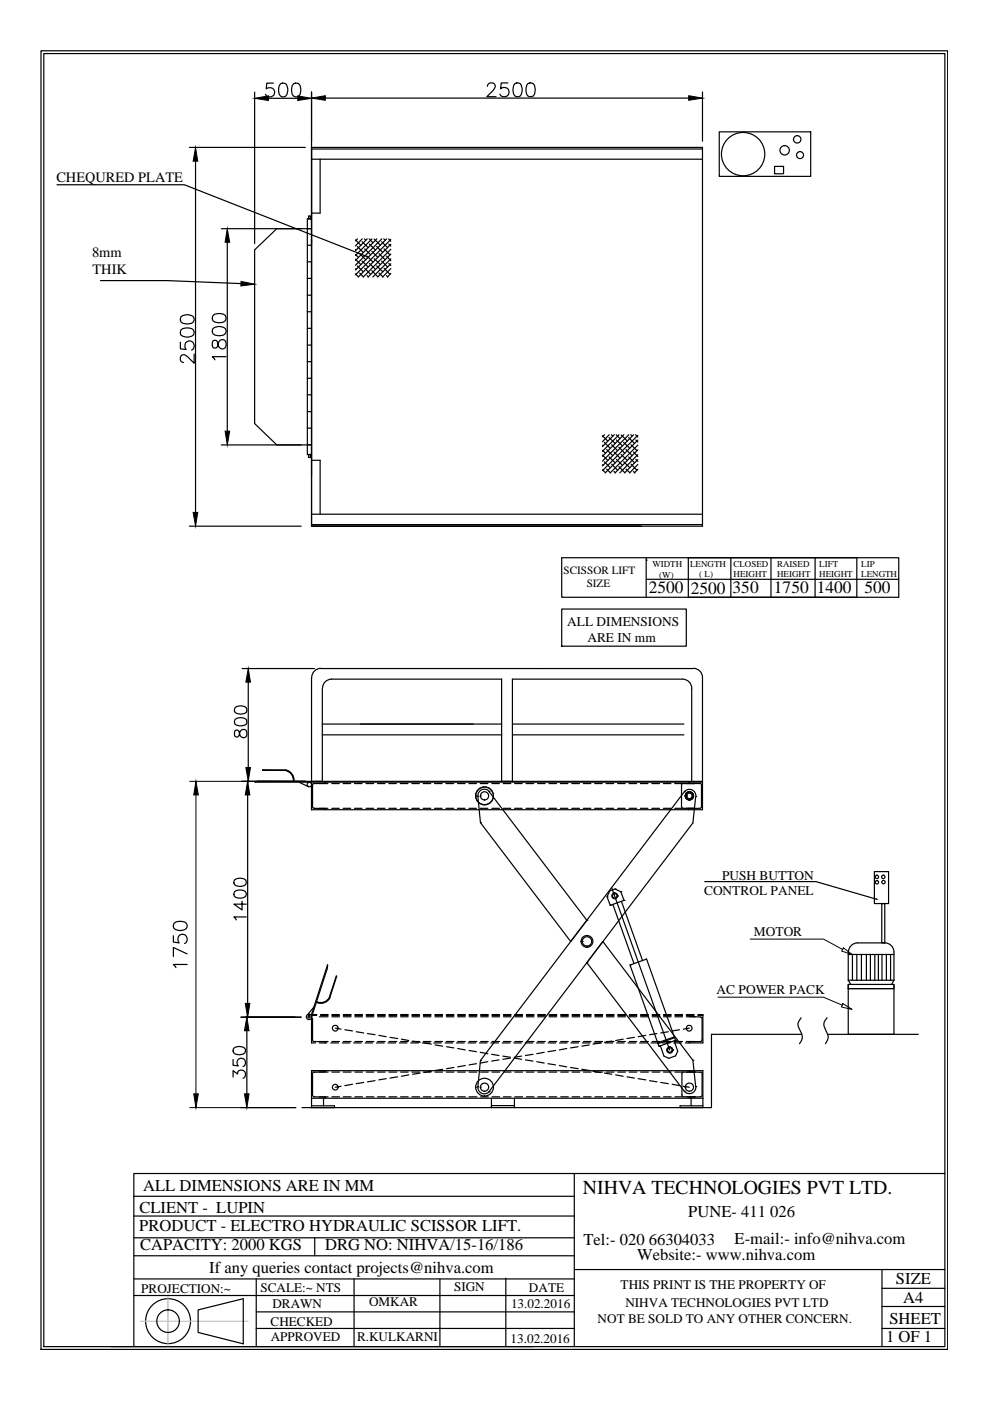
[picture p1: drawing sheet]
<svg xmlns="http://www.w3.org/2000/svg" width="210mm" height="297mm" viewBox="0 0 210 297" stroke-linecap="round" stroke-linejoin="round" font-family="sans-serif">
<!-- layer: 0 -->
<g fill="none" stroke="#000" stroke-width=".25">
<path d="M8.7 10.8h192.2v275.3h-192.2zM9.3 11.4h191v274.1h-191zM54 19.5v32.2M58 17.6h-1.4l-.2 1.3a1.03 1.03 0 0 1 1.6 0 1.03 1.03 0 0 1-.2 1.5 1.03 1.03 0 0 1-1.5-.4M59.5 17.8a.93 .93 0 0 1 1.3 .4 2.23 2.23 0 0 1-.2 2.2 .91 .91 0 0 1-1.4-.4 2.46 2.46 0 0 1 .3-2.2zM62.2 17.8a.98 .98 0 0 1 1.4 .4 2.4 2.4 0 0 1-.3 2.2 .93 .93 0 0 1-1.4-.4 2.46 2.46 0 0 1 .3-2.2zM66.1 19.5v92.1M103.3 18.3l.3-.6 .9-.1a.72 .72 0 0 1 .4 1.1l-1.7 1.8h2M107.7 17.6h-1.4l-.2 1.3a1.02 1.02 0 0 1 1.6 0 1.02 1.02 0 0 1-.2 1.5 1.02 1.02 0 0 1-1.5-.4M109.2 17.7a.93 .93 0 0 1 1.3 .4 2.32 2.32 0 0 1-.2 2.3 .97 .97 0 0 1-1.4-.4 2.5 2.5 0 0 1 .3-2.3zM111.9 17.7a.98 .98 0 0 1 1.4 .4 2.5 2.5 0 0 1-.3 2.3 .98 .98 0 0 1-1.4-.4 2.5 2.5 0 0 1 .3-2.3zM148.9 19.5v10.4"/>
<path d="M12.1 39.2h27l38.8 15.2M40.1 31.3h24.6M41.5 34.2v74.4M56.9 20.8h6.2M66.1 31.3h82.8v80.3h-82.8h69.8M66.1 33.8h82.8M66.1 31.6h82.8M67.9 33.8v11.4h-1.8M69 20.8h77M152.5 28h19.4v9.4h-19.4zM164.2 35.3h1.9v1.5h-1.9zM21.3 59.5h14.1l15.7 .6"/>
<path d="M46.9 48.5h17M48.2 51.4v40M65.2 48.5h.9h-7.4l-4.7 4.5v36.8l4.7 4.5h7.4M65.2 52h.9M65.2 55.5h.9M65.2 59h.9M65.4 45.8h.4v.6h-.4zM66.1 46.4h-.9v50h.9M75.4 58.1l.6 .6M75.4 57l.1 .1M75.4 55l1.1 1.1M75.4 53.9l.6 .7"/>
<path d="M75.4 52.9l.1 .1M75.4 50.9l1.1 1.1M75.7 56.4l1.3 1.2M75.7 52.3l1.3 1.2M75.8 50.6l-.4 .5M76.3 57.9l.8 .8M76.3 53.8l1.3 1.3M76.8 55.3l1.3 1.3M76.8 51.2l1.3 1.3M76.8 50.6l-1.4 1.5M77.3 50.6l.3 .3M77.3 56.9l1.3 1.3"/>
<path d="M77.3 52.8l1.3 1.2M77.8 58.4l.3 .3M77.8 54.3l1.3 1.3M77.9 50.6l-2.5 2.5M78.3 50.6l.8 .9M78.3 55.9l1.3 1.2M78.3 51.7l1.3 1.3M78.8 57.4l1.3 1.3M78.8 53.3l1.3 1.3M78.9 50.6l-3.5 3.6M79.3 54.8l1.4 1.3M79.3 50.7l1.4 1.3"/>
<path d="M79.9 56.4l1.3 1.2M79.9 52.3l1.3 1.2M79.9 50.6l-4.5 4.6M80.4 57.9l.8 .8M80.4 53.8l1.3 1.3M80.9 55.3l1.3 1.3M80.9 51.2l1.3 1.3M81 50.6l-5.6 5.6M81.4 50.6l.3 .3M81.4 56.9l1.3 1.3M81.4 52.8l1.3 1.2M81.9 58.4l.3 .3"/>
<path d="M81.9 54.3l1 1M82 50.6l-6.6 6.6M82.4 50.6l.5 .6M82.4 55.9l.5 .4M82.4 51.7l.5 .5M82.9 50.8l-7.5 7.5M82.9 51.8l-6.9 6.9M82.9 52.8l-5.9 5.9M82.9 53.9l-4.9 4.8M82.9 54.9l-3.8 3.8M82.9 55.9l-2.8 2.8M82.9 57l-1.8 1.7"/>
<path d="M82.9 58l-.8 .7M38.2 72.6v1.4l1.3 .1a1.04 1.04 0 0 1-.1-1.6 1.04 1.04 0 0 1 1.6 .2 1.04 1.04 0 0 1-.4 1.5M38.4 69.9a2.2 2.2 0 0 1 2.6 0 .88 .88 0 0 1-.4 1.4 2.3 2.3 0 0 1-2.2-.3l-.2-.4zM38.4 67.2a2.2 2.2 0 0 1 2.6 0 .91 .91 0 0 1-.4 1.4 2.46 2.46 0 0 1-2.2-.3l-.2-.4zM41.2 75.1v1.9l-1.4-1.4a.94 .94 0 0 0-1.3-.3 .98 .98 0 0 0 0 1.4l.4 .1M45.1 72.3a1.1 1.1 0 0 0 .3 1.5l.6-.1 .1-.3a1.24 1.24 0 0 1 1.3-1.4 1.02 1.02 0 0 1 .6 1.2 1.02 1.02 0 0 1-1 .8 1.41 1.41 0 0 1-.9-1.4 .6 .6 0 0 0-1-.3zM45.1 69.7a2.2 2.2 0 0 1 2.7 0 .91 .91 0 0 1-.4 1.3 2.46 2.46 0 0 1-2.3-.2l-.1-.4zM45.1 66.9a2.2 2.2 0 0 1 2.7 0 .93 .93 0 0 1-.4 1.4 2.46 2.46 0 0 1-2.3-.3l-.1-.4zM47.9 75.6h-2.9l.6 .7M65.2 62.6h.9M65.2 66.1h.9M65.2 69.6h.9"/>
<path d="M65.2 73.2h.9M65.2 76.7h.9M46.9 94.3h17M65.2 80.2h.9M65.2 83.7h.9M65.2 87.3h.9M65.2 90.8h.9M65.2 94.3h.9M65.4 96.4h.4v.6h-.4zM66.1 97.6h1.8v11.4M127.7 99.6l.7 .6M127.7 98.5l.2 .2"/>
<path d="M127.7 96.5l1.2 1.1M127.7 95.5l.7 .6M127.7 94.4l.2 .1M127.7 92.4l1.2 1.1M128.1 97.9l1.3 1.3M128.1 93.8l1.3 1.3M128.2 92.2l-.5 .4M128.6 99.5l.8 .8M128.6 95.3l1.3 1.3M129.1 96.9l1.3 1.2M129.1 92.8l1.3 1.2M129.2 92.2l-1.5 1.5"/>
<path d="M129.6 92.2l.3 .3M129.7 98.4l1.3 1.3M129.7 94.3l1.3 1.3M130.2 100l.3 .3M130.2 95.8l1.3 1.3M130.2 92.2l-2.5 2.5M130.7 92.2l.8 .8M130.7 97.4l1.3 1.3M130.7 93.3l1.3 1.2M131.2 98.9l1.3 1.3M131.2 94.8l1.3 1.3M131.2 92.2l-3.5 3.5"/>
<path d="M131.7 96.4l1.3 1.2M131.7 92.2l1.3 1.3M132.2 97.9l1.3 1.3M132.2 93.8l1.3 1.3M132.3 92.2l-4.6 4.5M132.7 99.5l.9 .8M132.7 95.3l1.3 1.3M133.3 96.9l1.2 1.2M133.3 92.8l1.2 1.2M133.3 92.2l-5.6 5.6M133.7 92.2l.3 .3M133.8 98.4l1.3 1.3"/>
<path d="M133.8 94.3l1.3 1.3M134.3 100l.3 .3M134.3 95.8l.9 1M134.3 92.2l-6.6 6.6M134.8 92.2l.4 .5M134.8 97.4l.4 .4M134.8 93.3l.4 .4M135.2 92.3l-7.5 7.5M135.2 93.3l-6.9 7M135.2 94.4l-5.8 5.9M135.2 95.4l-4.8 4.9M135.2 96.4l-3.8 3.9"/>
<path d="M135.2 97.5l-2.8 2.8M135.2 98.5l-1.7 1.8M135.2 99.5l-.7 .8M40.1 111.6h23.8M66.1 109h82.8M66.1 111.2h82.8M137 118.8h.1M137 118.3v8.3M145.9 118.3h44.7v8.3h-53.6M145.9 118.3v8.3M155 118.3v8.3M163.5 118.3v8.3"/>
<path d="M172.8 118.3v8.3M119.1 129.1h26.4v7.9h-26.4zM137 126.6h-17.9v-8.3h62.6v8.3M137 122.8h53.6M49.8 154.9a.94 .94 0 0 0 .3 1.4l.5-.2 .1-.2a1.09 1.09 0 0 1 1.1-1.2 .9 .9 0 0 1 .6 1 .9 .9 0 0 1-1 .7 1.22 1.22 0 0 1-.7-1.2 .5 .5 0 0 0-.9-.3zM49.8 152.5a1.99 1.99 0 0 1 2.4 0 .82 .82 0 0 1-.4 1.3 2.26 2.26 0 0 1-2-.2l-.1-.4zM49.8 150a1.99 1.99 0 0 1 2.4 0 .82 .82 0 0 1-.4 1.3 2.26 2.26 0 0 1-2-.2l-.1-.4zM51.3 141.7h15.4M52.6 144.6v18.1M68 141.7h79M68 141.7a1.93 1.93 0 0 0-1.9 1.9M68.3 145.9v19.8"/>
<path d="M68.3 153.5h38.1M68.3 155.8h38.1M68.4 145.9a1.93 1.93 0 0 1 1.9-1.9h36.1v21.7h2.2v-21.7h36.1a1.93 1.93 0 0 1 2 1.9v19.8M108.6 153.5h36.4M108.6 155.8h36.4M147 141.7a1.93 1.93 0 0 1 1.9 2v28h-82.8v-28M51.2 165.7h13.5M52.5 168.5v44.2M54 165.8h11.8l.2-.1v.4M60.4 163.3h-4.7v-.1l4.7 .1a2.2 2.2 0 0 1 1.9 2.4M60.4 163.4a2.05 2.05 0 0 1 1.8 2.2M60.5 163.2a2.18 2.18 0 0 1 1.8 2.4"/>
<path d="M63.4 165.8l2 1M66 165.7l-11.1-.1-.9 .1M66.1 165.8h82.8M66.1 165.7h82.8M66.3 171l.3 .3M66.3 166.5v4.5M66.6 171.4h2.2M67.7 171.4h1.8M67.7 166.1h1.8M68.9 171.4l.1 .1M69 165.8v.2M69 171.5v.2"/>
<path d="M69 165.9l-.2 .2h-2.2l-.3 .3M70.3 171.4h1.6M70.3 166.1h1.6M72.7 171.4h1.7M72.7 166.1h1.7M75.2 171.4h1.6M75.2 166.1h1.6M77.6 171.4h1.6M77.6 166.1h1.6M80 171.4h1.6M80 166.1h1.6M82.4 171.4h1.6"/>
<path d="M82.4 166.1h1.6M84.9 171.4h1.6M84.9 166.1h1.6M87.3 171.4h1.6M87.3 166.1h1.6M89.7 171.4h1.6M89.7 166.1h1.6M92.1 171.4h1.6M92.1 166.1h1.6M94.5 171.4h1.7M94.5 166.1h1.7M97 171.4h1.6"/>
<path d="M97 166.1h1.6M99.4 171.4h1.6M99.4 166.1h1.6M100.8 168.8h.1M101.3 168.8h.1M101.8 168.8h.1M101.8 171.4h1.6M101.8 166.1h1.6M101.9 174.4h.1M103.7 167.8l20.7 27.3-3.4 4.5-19.1-25.2-.6-5.6M103.7 167.8h.1M103.7 167.8a1.38 1.38 0 0 0-1.5-.4 1.38 1.38 0 0 0-.9 1.4"/>
<path d="M104.3 171.4h1.6M104.3 166.1h1.6M106.7 171.4h1.6M106.7 166.1h1.6M109.1 171.4h1.6M109.1 166.1h1.6M111.5 171.4h1.7M111.5 166.1h1.7M114 171.4h1.6M114 166.1h1.6M116.4 171.4h1.6M116.4 166.1h1.6"/>
<path d="M118.8 171.4h1.6M118.8 166.1h1.6M121.2 171.4h1.7M121.2 166.1h1.7M123.7 171.4h1.6M123.7 166.1h1.6M126.1 171.4h1.6M126.1 166.1h1.6M128.5 171.4h1.6M128.5 166.1h1.6M131 171.4h1.6M131 166.1h1.6"/>
<path d="M133.4 171.4h1.6M133.4 166.1h1.6M135.8 171.4h1.6M135.8 166.1h1.6M138.2 171.4h1.6M138.2 166.1h1.6M140.6 171.4h1.7M140.6 166.1h1.7M143.1 171.4h1.6M143.1 166.1h1.6M144.9 171.4h2.4M144.9 166.1h2.4"/>
<path d="M144.9 166.1l-.3 .2-.1 .2v4.5l.4 .4M145.1 167.9l-43.2 56.9-.6 5.6M145.1 167.9h.1M145.1 167.8a1.38 1.38 0 0 1 1.6-.3 1.38 1.38 0 0 1 .8 1.4M145.3 168.8h.1M145.5 168.8h.1M146 165.8l.2 .3M146.1 166.1h2.3M146.2 171.4l-.2 .3M147.5 168.9h.1M147.5 168.9l-.6 5.6-43.2 57M148.4 171.4h-2.3"/>
<path d="M148.5 166.1l.3 .3M148.7 166.5v4.5M148.8 171l-.3 .3M36.8 198.4v1.3l1.2 .2a1.04 1.04 0 0 1 0-1.6 1.04 1.04 0 0 1 1.5 .2 1.04 1.04 0 0 1-.4 1.5M36.9 195.8a2.2 2.2 0 0 1 2.6 0 .88 .88 0 0 1-.4 1.3 2.3 2.3 0 0 1-2.2-.2l-.1-.5zM49.7 189.1a1.99 1.99 0 0 1 2.4 0 .83 .83 0 0 1-.4 1.2 2.1 2.1 0 0 1-2-.3l-.1-.3zM49.7 186.6a1.99 1.99 0 0 1 2.4 0 .82 .82 0 0 1-.4 1.2 2.1 2.1 0 0 1-2-.2l-.1-.4zM51.3 191.1v1.8l-1.7-1.2h2.6M52.2 194.4h-2.6l.5 .6M123.2 199.6h.1M123.4 199.6h.1M124.4 195.1h.1"/>
<path d="M128.7 190.1h.1M129.3 188.9l1.1-.4 1.2 .6 .7 1.8-2.9 1.1-.7-1.9zM129.4 192h.1M129.7 188.2l12.3 34.4M129.9 191.7l4.5 12.6M130.4 188.5h.1M130.8 190h.1M130.9 190h.1M131.6 189.1h.1M131.8 191.1l4.4 12.6M132.3 190.9h.1M149.4 186.9h23.6l12.8 3.7"/>
<path d="M185.4 184.8h3v6.8h-3zM187 191.6h.6v8.3h-.6zM187.6 199.9h-5.8a1.93 1.93 0 0 0-1.9 1.9M187.6 199.9a1.93 1.93 0 0 1 1.9 1.9v6M39.7 204.5h-2.9l.5 .7M39.7 202.2l-2.9-1.3v1.9M51 215.7h12.9M52.3 218.5v13.4M66 215.3l3.4-10.7v.9l-3.3 10.2M66.1 215.1h1.1M66.3 215.9l.1 4.8 2.4 .2 .2 .2M66.6 213.5l-1.4 1.6"/>
<path d="M67.2 215.3h-1.1v5.8h.8M67.7 215.6h1.9M68 215.3h1.6M68 215.1h1.6M69.8 211.4l1.5-4.5-1.4 4.6a2.17 2.17 0 0 1-2.8 1M69.9 211.4a2.05 2.05 0 0 1-2.7 1M70 211.5a2.18 2.18 0 0 1-2.9 1M70.4 215.3h1.6M70.4 215.6h1.6M70.4 215.1h1.6M71.1 218l1.2 .2M72.8 215.3h1.6"/>
<path d="M72.8 215.6h1.6M72.8 215.1h1.6M73.1 218.3l1.6 .3M75.2 215.3h1.6M75.2 215.6h1.6M75.2 215.1h1.6M75.5 218.8l1.6 .2M77.7 215.3h1.6M77.7 215.6h1.6M77.7 215.1h1.6M77.9 219.1l1.6 .3M80.1 215.3h1.6"/>
<path d="M80.1 215.6h1.6M80.1 215.1h1.6M80.3 219.5l1.6 .3M82.5 215.3h1.6M82.5 215.6h1.6M82.5 215.1h1.6M82.7 219.9l1.6 .3M84.9 215.3h1.6M84.9 215.6h1.6M84.9 215.1h1.6M87.3 215.3h1.7M87.3 215.6h1.7"/>
<path d="M87.3 215.1h1.7M89.8 215.3h1.6M89.8 215.6h1.6M89.8 215.1h1.6M92.2 215.3h1.6M92.2 215.6h1.6M92.2 215.1h1.6M94.6 215.3h1.6M94.6 215.6h1.6M94.6 215.1h1.6M97 215.3h1.7M97 215.6h1.7"/>
<path d="M97 215.1h1.7M99.5 215.3h1.6M99.5 215.6h1.6M99.5 215.1h1.6M101.9 215.3h1.6M101.9 215.6h1.6M101.9 215.1h1.6M104.3 215.3h1.6M104.3 215.6h1.6M104.3 215.1h1.6M106.7 215.3h1.6M106.7 215.6h1.6"/>
<path d="M106.7 215.1h1.6M109.1 215.3h1.7M109.1 215.6h1.7M109.1 215.1h1.7M111.6 215.3h1.6M111.6 215.6h1.6M111.6 215.1h1.6M114 215.3h1.6M114 215.6h1.6M114 215.1h1.6M116.4 215.3h1.6M116.4 215.6h1.6"/>
<path d="M116.4 215.1h1.6M118.9 215.3h1.6M118.9 215.6h1.6M118.9 215.1h1.6M121.3 215.3h1.6M121.3 215.6h1.6M121.3 215.1h1.6M123.7 215.3h1.6M123.7 215.6h1.6M123.7 215.1h1.6M124.4 204.1h.1M126.1 215.3h1.7"/>
<path d="M126.1 215.6h1.7M126.1 215.1h1.7M128.6 215.3h1.6M128.6 215.6h1.6M128.6 215.1h1.6M131 215.3h1.6M131 215.6h1.6M131 215.1h1.6M133.4 215.3h1.6M133.4 215.6h1.6M133.4 215.1h1.6M133.6 204.6l3.5-1.3 6.1 17.3-3.5 1.2z"/>
<path d="M133.6 204.6h.1M134.5 219.9l-1.6 .3M135.8 215.3h1.7M135.8 215.6h1.7M135.8 215.1h1.7M136.9 219.5l-1.6 .3M138.3 215.3h1.6M138.3 215.6h1.6M138.3 215.1h1.6M139.3 219.1l-1.6 .3M140.7 215.3h1.6M140.7 215.6h1.6"/>
<path d="M140.7 215.1h1.6M141.7 218.8l-1.6 .2M143 219.9l-3.5 1.2M143.1 215.3h1.6M143.1 215.6h1.6M143.1 215.1h1.6M144.1 218.3l-1.6 .3M145.5 215.3h1.7M145.5 215.6h1.9M145.5 215.1h1.7M146.1 215.4l.2 .1 2.3 .1 .3 .3-.1 4.8-2.5 .2-.2 .2M146.1 218l-1.2 .2"/>
<path d="M148 215.1h1v6h-3.7M148 215.3h1M169.9 215.8a1.9 1.9 0 0 0-.3 2.7 2.11 2.11 0 0 1-.1 2.8M170 219.3h-19.2v15.5h-86.8M175.4 215.8a1.95 1.95 0 0 0-.3 2.7 2.05 2.05 0 0 1-.1 2.8M175.5 219.3h19.2M179.8 208.7v10.6h9.7v-10.6M179.8 208.7h9.7v.9h-9.7zM179.8 201.9v5.9M179.8 209.6h9.7M179.8 207.8l.6 .9M179.8 207.8h9.7"/>
<path d="M179.8 202.4h9.7M180.7 202.4v5.4M181.7 202.4v5.4M182.6 202.4v5.4M183.7 202.4v5.4M184.5 202.4v5.4M185.5 202.4v5.4M186.2 202.4v5.4M187 202.4v5.4M187.9 202.4v5.4M188.8 202.4v5.4M189.5 207.8l-.5 .9"/>
<path d="M49.4 228.4v-1.4l1 .7a.85 .85 0 0 1 1-.8 .85 .85 0 0 1 .6 1.1l-.1 .4-.4 .2M49.4 224.6v1.3l1.1 .1a.92 .92 0 0 1 0-1.4 .92 .92 0 0 1 1.4 .2 .92 .92 0 0 1-.4 1.3M49.5 222.3a1.99 1.99 0 0 1 2.4 0 .83 .83 0 0 1-.4 1.2 2.1 2.1 0 0 1-2-.3l-.1-.3zM51 234.8h11.7M66.1 232.8h82.9M66.1 232.8v-5.8h82.9v7.8M66.1 227h2.9v.1M66.1 232.8v2M66.1 234.5h4.8v.3M66.3 232.2l.3 .3M66.3 227.6v4.6M66.6 232.6h2.2"/>
<path d="M66.6 227.3l-.3 .3M67.7 232.6h1.9M67.7 227.3h1.9M67.7 221.1h1.6M67.7 220.8h1.9M68.6 232.8v1.7M68.9 232.6l.1 .1M69 232.7v.1M69 227.1l-.1 .2h-2.3M70.1 221.1h1.7M70.4 232.6h1.6M70.4 227.3h1.6"/>
<path d="M70.4 220.8h1.6M72.3 230.3l-1.2 .2M72.6 221.1h1.6M72.8 232.6h1.6M72.8 227.3h1.6M72.8 220.8h1.6M74.7 229.9l-1.6 .3M75 221.1h1.6M75.2 232.6h1.6M75.2 227.3h1.6M75.2 220.8h1.6M77.1 229.5l-1.6 .3"/>
<path d="M77.4 221.1h1.6M77.7 232.6h1.6M77.7 227.3h1.6M77.7 220.8h1.6M79.5 229.1l-1.6 .3M79.8 221.1h1.7M80.1 232.6h1.6M80.1 227.3h1.6M80.1 220.8h1.6M81.9 228.7l-1.6 .3M82.3 221.1h1.6M82.5 232.6h1.6"/>
<path d="M82.5 227.3h1.6M82.5 220.8h1.6M84.3 228.3l-1.6 .3M84.7 221.1h1.6M84.9 232.6h1.6M84.9 227.3h1.6M84.9 220.8h1.6M85.1 220.3l1.6 .3M86.7 227.9l-1.6 .3M87.1 221.1h1.6M87.3 232.6h1.7M87.3 227.3h1.7"/>
<path d="M87.3 220.8h1.7M87.5 220.7l1.6 .3M89.1 227.5l-1.6 .3M89.5 221.1h1.7M89.8 232.6h1.6M89.8 227.3h1.6M89.8 220.8h1.6M89.9 221.1l1.6 .3M91.5 227.1l-1.6 .3M92 221.1h1.6M92.2 232.6h1.6M92.2 227.3h1.6"/>
<path d="M92.2 220.8h1.6M92.3 221.5l1.6 .3M93.9 226.7l-1.6 .3M94.4 221.1h1.6M94.6 232.6h1.6M94.6 227.3h1.6M94.6 220.8h1.6M94.7 221.9l1.5 .3M96.2 226.3l-1.5 .3M96.8 221.1h1.6M97 232.6h1.7M97 227.3h1.7"/>
<path d="M97 220.8h1.7M97 222.3l1.7 .3M98.7 225.9l-1.7 .3M99.2 221.1h1.7M99.5 232.6h1.6M99.5 227.3h1.6M99.5 220.8h1.6M99.5 222.7l1.5 .3M100.8 230.5h.1M101 225.5l-1.5 .3M101.3 230.4h.1M101.3 230.4a1.38 1.38 0 0 0 .9 1.4 1.38 1.38 0 0 0 1.5-.4"/>
<path d="M101.7 221.1h1.6M101.8 230.5h.1M101.8 223.1l1.6 .3M101.9 224.8h.1M101.9 232.6h1.6M101.9 227.3h1.6M101.9 220.8h1.6M103.4 225.1l-1.6 .3M103.7 231.5h.1M104.1 221.1h1.6M104.2 232.8v2v-.4h4.9M104.2 223.5l1.6 .3"/>
<path d="M104.3 232.6h1.6M104.3 227.3h1.6M104.3 220.8h1.6M105.8 224.7l-1.6 .3M106.5 221.1h1.6M106.6 223.9l1.6 .3M106.7 232.6h1.6M106.7 227.3h1.6M106.7 220.8h1.6M108.2 224.3l-1.6 .3M108.9 221.1h1.6M109 224.3l1.6 .3"/>
<path d="M109.1 232.8v2M109.1 232.6h1.7M109.1 227.3h1.7M109.1 220.8h1.7M110.6 223.9l-1.6 .3M111.4 221.1h1.6M111.4 224.7l1.6 .3M111.6 232.6h1.6M111.6 227.3h1.6M111.6 220.8h1.6M113 223.5l-1.6 .3M113.8 221.1h1.6"/>
<path d="M113.8 225.1l1.6 .3M114 232.6h1.6M114 227.3h1.6M114 220.8h1.6M115.4 223.1l-1.6 .3M116.2 225.5l1.6 .3M116.2 221.1h1.6M116.4 232.6h1.6M116.4 227.3h1.6M116.4 220.8h1.6M117.8 222.7l-1.6 .3M118.6 225.9l1.6 .3"/>
<path d="M118.6 221.1h1.6M118.9 232.6h1.6M118.9 227.3h1.6M118.9 220.8h1.6M120.2 222.3l-1.6 .3M121 226.3l1.6 .3M121 221.1h1.7M121.3 232.6h1.6M121.3 227.3h1.6M121.3 220.8h1.6M122.6 221.9l-1.6 .3M123.4 226.7l1.5 .3"/>
<path d="M123.5 221.1h1.6M123.7 232.6h1.6M123.7 227.3h1.6M123.7 220.8h1.6M124.9 221.5l-1.5 .3M125.7 227.1l1.7 .3M125.9 221.1h1.6M126.1 232.6h1.7M126.1 227.3h1.7M126.1 220.8h1.7M127.4 221.1l-1.7 .3M128.2 227.5l1.5 .3"/>
<path d="M128.3 221.1h1.6M128.6 232.6h1.6M128.6 227.3h1.6M128.6 220.8h1.6M129.7 220.7l-1.5 .3M130.5 227.9l1.6 .3M130.7 221.1h1.6M131 232.6h1.6M131 227.3h1.6M131 220.8h1.6M132.1 220.3l-1.6 .3M132.9 228.3l1.6 .3"/>
<path d="M133.2 221.1h1.6M133.4 232.6h1.6M133.4 227.3h1.6M133.4 220.8h1.6M135.3 228.7l1.6 .3M135.6 221.1h1.6M135.8 232.6h1.7M135.8 227.3h1.7M135.8 220.8h1.7M137.7 229.1l1.6 .3M138 221.1h1.6M138.3 232.6h1.6"/>
<path d="M138.3 227.3h1.6M138.3 220.8h1.6M139.7 221.8h.1M140.1 229.5l1.6 .3M140.4 221.1h1.6M140.7 232.6h1.6M140.7 227.3h1.6M140.7 220.8h1.6M142.5 222.6h.1M142.5 229.9l1.6 .3M142.6 222.6h.1M142.8 221.1h1.7"/>
<path d="M142.9 220.7l.8 2.2-.5 1-1.4 .5-1-.5-.8-2.2M143 220l-3.5 1.3M143.1 232.6h1.6M143.1 227.3h1.6M143.1 220.8h1.6M143.2 220.6h.1M144.9 230.3l1.2 .2M145 227.3h2.4M145 227.3l-.4 .2v.2v4.7l.4 .2h2.4M145.1 231.4h.1M145.3 230.5h.1M145.5 220.8h1.9"/>
<path d="M146.1 227l.2 .3h2.3M146.3 232.6l-.2 .2M146.5 232.8v1.7M146.9 224.8h.1M147.5 230.4l-.6-5.6-19.1-25.2-3.4 4.5 20.7 27.3M147.5 230.4h.1M147.5 230.4a1.38 1.38 0 0 1-.8 1.4 1.38 1.38 0 0 1-1.6-.4M148.6 232.6h-2.3M148.6 227.3l.3 .3M148.9 227.6v4.6M148.9 232.2l-.3 .3M149 234.5h-4.8v.3"/>
<path d="M28.4 253.6v31.9M28.4 253.6h93.4M28.4 257.8h93.4M121.8 248.8h-93.4v4.8M121.8 248.8v36.7M121.8 248.8h78.5M28.4 274.7h93.4M28.4 271.2h93.4M28.4 266.2h93.4M28.4 262.4h93.4M42 277.7l9.6-2.3v9.5l-9.6-2.4zM54.3 271.2v14.3"/>
<path d="M54.3 278.1h67.5M66.7 262.4v3.8M75.1 271.2v14.3M93.3 271.2v14.3M107.2 271v14.3M121.8 269.2h78.5M187 269.2v16.3M187 277h13.3M187 273.1h13.3M23.6 285.5h89.4M54.3 281.7h67.5M187 281.7h13.3"/>
<circle cx="157.6" cy="32.7" r="4.6"/>
<circle cx="166.4" cy="31.9" r=".99"/>
<circle cx="169" cy="29.5" r=".78"/>
<circle cx="169.6" cy="32.9" r=".74"/>
<circle cx="65.6" cy="166.3" r=".49"/>
<circle cx="102.7" cy="168.7" r="1.88"/>
<circle cx="102.7" cy="168.7" r=".87"/>
<circle cx="146.2" cy="168.7" r=".61"/>
<circle cx="146.2" cy="168.7" r=".87"/>
<circle cx="124.5" cy="199.6" r="1.25"/>
<circle cx="124.5" cy="199.6" r=".99"/>
<circle cx="130.3" cy="189.9" r=".61"/>
<circle cx="130.3" cy="189.9" r=".49"/>
<circle cx="185.9" cy="187.1" r=".36"/>
<circle cx="185.9" cy="185.9" r=".36"/>
<circle cx="187.3" cy="185.9" r=".36"/>
<circle cx="187.3" cy="187" r=".36"/>
<circle cx="65.5" cy="215.6" r=".57"/>
<circle cx="65.5" cy="215.6" r=".23"/>
<circle cx="71.1" cy="218" r=".61"/>
<circle cx="146.1" cy="218" r=".63"/>
<circle cx="71.1" cy="230.5" r=".6"/>
<circle cx="102.7" cy="230.5" r="1.88"/>
<circle cx="102.7" cy="230.5" r=".87"/>
<circle cx="142" cy="222.6" r=".61"/>
<circle cx="142" cy="222.6" r=".49"/>
<circle cx="146.2" cy="230.5" r=".87"/>
<circle cx="35.6" cy="280.1" r="2.39"/>
<circle cx="35.6" cy="280.1" r="4.8"/>
</g>
<g fill="#000" stroke="#000" stroke-width=".21">
<path d="M41.5 31.3l.4 2.9h-.9zM54 20.8l2.9-.5v1zM63.1 20.3l3 .5-3 .5zM66.1 20.8l2.9-.5v1zM146 20.3l2.9 .5-2.9 .5zM48.2 48.5l.5 2.9h-1zM51.1 59.7l2.9 .6-2.9 .3zM47.7 91.4h1l-.5 2.9zM41 108.6h.9l-.4 3zM52.6 141.7l.5 2.9h-1zM41.5 165.7l.6 2.8h-1zM52.5 165.7l.5 2.8h-1z"/>
<path d="M52.1 162.7h1l-.5 3zM52.3 215.7l.5 2.8h-1zM52 212.7h1l-.5 3zM41.1 231.9h1l-.6 2.9zM51.8 231.9h1l-.5 2.9z"/>
</g>
<path d="M40.2 165.7h24.5M41.5 168.5v63.4M159.1 199.1h15.5l4.1 2.2M152.2 211.4h22.4l4 1.7M178.7 212.8l2 1.2-2.3-.5zM178.8 201l1.9 1.4-2.3-.8zM40.2 234.8h22.5" fill="none" stroke="#000" stroke-width=".21"/>
<!-- layer: CENTER -->
<path d="M35.6 274.9v10.5M29.8 280.1h22.8" fill="none" stroke="#ffbf7f" stroke-width=".25"/>
<text font-size="4.2" x="123.6" y="253.2">NIHVA TECHNOLOGIES PVT LTD.</text>
<g font-size="3.7">
<text x="137.6" y="125.8">2500</text>
<text x="146.5" y="125.9">2500</text>
<text x="155.3" y="125.8">350</text>
<text x="164.1" y="125.8">1750</text>
<text x="173.2" y="125.8">1400</text>
<text x="183.3" y="125.8">500</text>
</g>
<g font-size="3.5">
<text x="29.6" y="257.1">CLIENT - LUPIN</text>
<text x="30.4" y="252.5">ALL DIMENSIONS ARE IN MM</text>
<text x="145.9" y="258">PUNE- 411 026</text>
<text x="29.5" y="261">PRODUCT - ELECTRO HYDRAULIC SCISSOR LIFT.</text>
<text x="123.7" y="263.9">Tel:- 020 66304033</text>
<text x="155.8" y="263.8">E-mail:- info@nihva.com</text>
<text x="29.7" y="265.1">CAPACITY: 2000 KGS</text>
<text x="44.4" y="269.8">If any queries contact projects@nihva.com</text>
<text x="68.9" y="265.1">DRG NO: NIHVA/15-16/186</text>
<text x="135.1" y="267.2">Website:- www.nihva.com</text>
<text x="190" y="272.3">SIZE</text>
<text x="188.6" y="280.7">SHEET</text>
<text x="191.5" y="276.3">A4</text>
<text x="187.9" y="284.6">1 OF 1</text>
</g>
<g font-size="3">
<text x="12" y="38.5">CHEQURED PLATE</text>
<text x="19.5" y="54.6">8mm</text>
<text x="19.6" y="58.1">THIK</text>
</g>
<g font-size="2.8">
<text x="120.3" y="132.8">ALL DIMENSIONS</text>
<text x="124.5" y="136">ARE IN mm</text>
<text x="149.3" y="189.8">CONTROL PANEL</text>
<text x="153.1" y="186.5">PUSH BUTTON</text>
<text x="159.9" y="198.5">MOTOR</text>
<text x="151.9" y="210.8">AC POWER PACK</text>
<text x="29.9" y="274">PROJECTION:~</text>
<text x="55.2" y="273.9">SCALE:~ NTS</text>
<text x="96.3" y="273.8">SIGN</text>
<text x="112.2" y="273.9">DATE</text>
<text x="131.6" y="273.3">THIS PRINT IS THE PROPERTY OF</text>
<text x="57.4" y="281.1">CHECKED</text>
<text x="57.8" y="277.3">DRAWN</text>
<text x="78.2" y="277">OMKAR</text>
<text x="108.3" y="277.3">13.02.2016</text>
<text x="126.7" y="280.6">NOT BE SOLD TO ANY OTHER CONCERN.</text>
<text x="132.6" y="277.1">NIHVA TECHNOLOGIES PVT LTD</text>
<text x="57.4" y="284.4">APPROVED</text>
<text x="75.7" y="284.3">R.KULKARNI</text>
<text x="108.3" y="284.7">13.02.2016</text>
</g>
<g font-size="2.4">
<text x="119.5" y="121.7">SCISSOR LIFT</text>
<text x="124.4" y="124.4">SIZE</text>
</g>
<g font-size="1.9">
<text x="138.3" y="120.2">WIDTH</text>
<text x="139.8" y="122.4">(W)</text>
<text x="146.3" y="120.2">LENGTH</text>
<text x="148.3" y="122.4">( L)</text>
<text x="155.5" y="120.2">CLOSED</text>
<text x="155.5" y="122.4">HEIGHT</text>
<text x="164.8" y="120.2">RAISED</text>
<text x="164.8" y="122.4">HEIGHT</text>
<text x="173.7" y="120.2">LIFT</text>
<text x="173.7" y="122.4">HEIGHT</text>
<text x="182.6" y="120.2">LIP</text>
<text x="182.6" y="122.4">LENGTH</text>
</g>
</svg>
